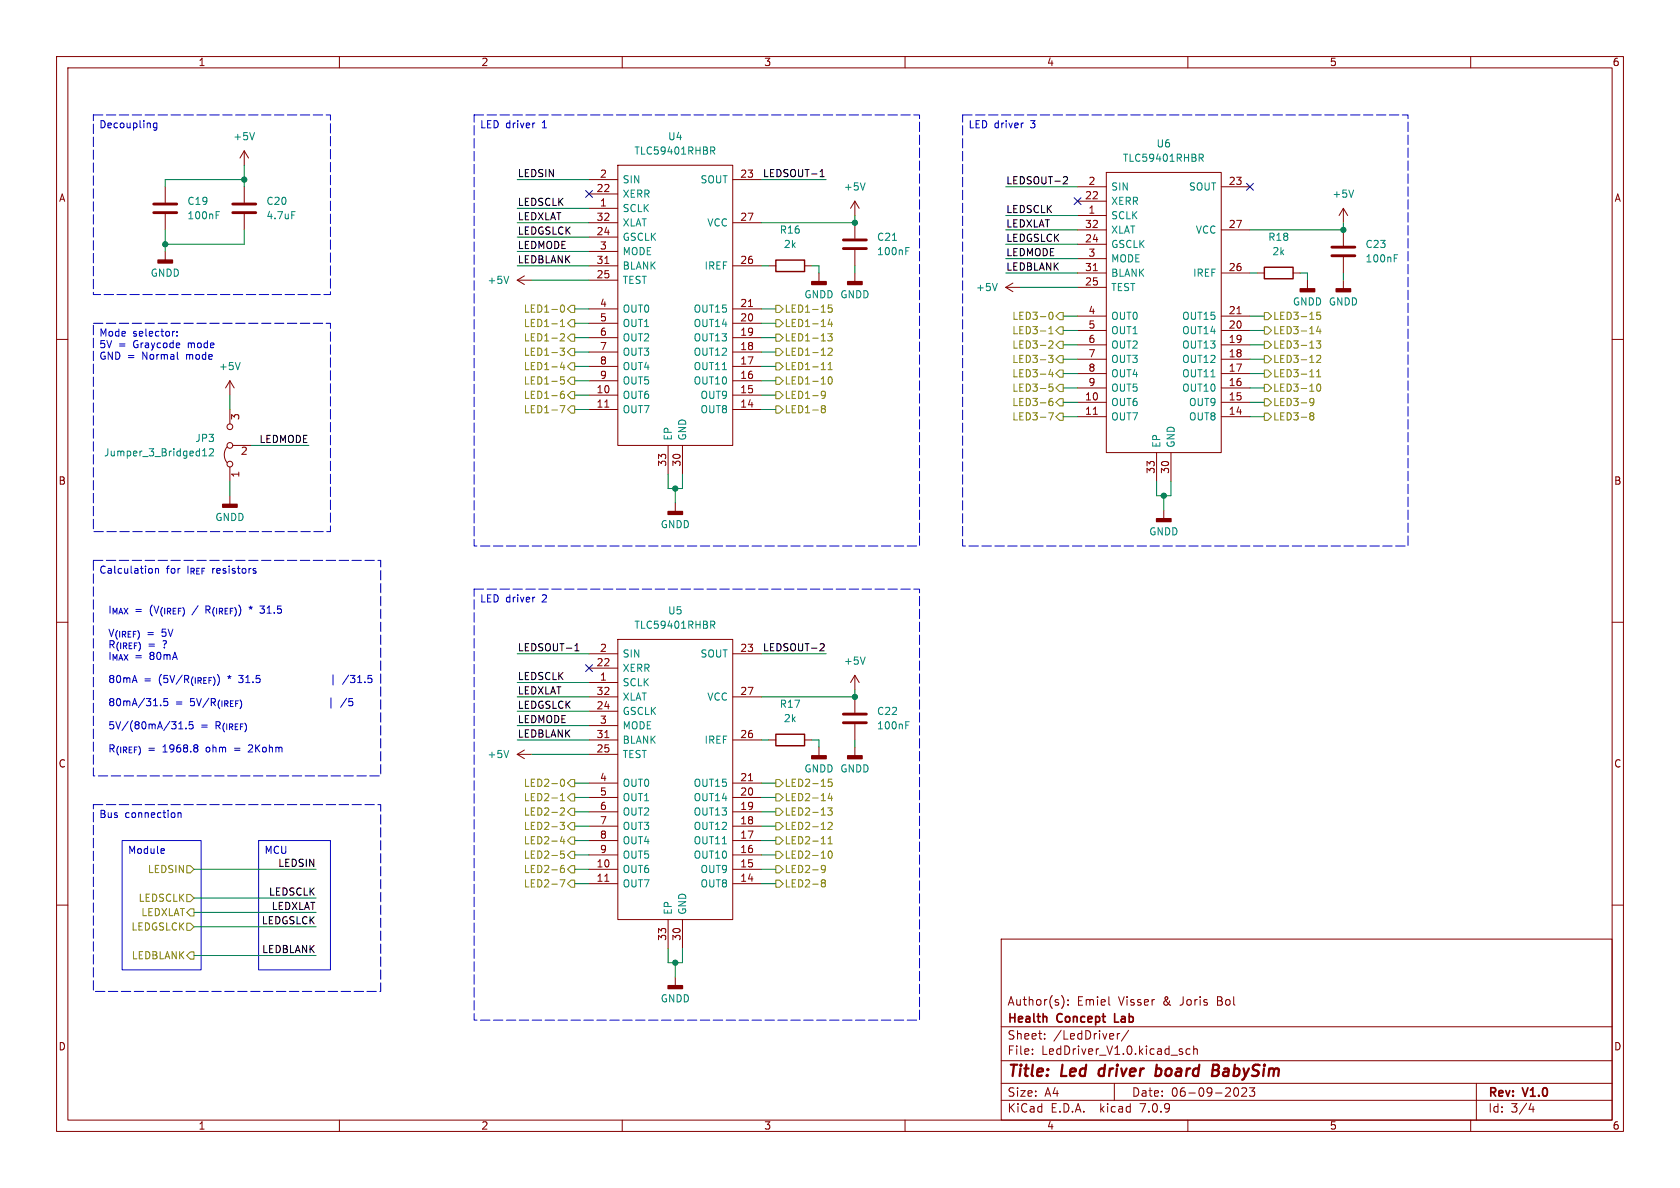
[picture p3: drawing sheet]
<svg xmlns="http://www.w3.org/2000/svg" width="297mm" height="210mm" viewBox="0 0 297 210" stroke-linecap="round" stroke-linejoin="round" font-family="sans-serif">
<g fill="none" stroke="#840000" stroke-width=".18">
<path d="M10 10h277v190h-277zM12 12h273v186h-273zM60 10v2M110 10v2M160 10v2M210 10v2M260 10v2M29.2 33v2.8M29.2 37.8v2.8M43.2 26.7v2.5M43.2 33v2.8M43.2 37.8v2.8"/>
<path d="M43.2 26.7l-.8 1.2M43.2 26.7l.7 1.2M104.1 36.8h5.1M104.1 31.8h5.1M104.1 34.3h5.1M104.1 39.4h5.1M109.2 29.2h20.3v49.5h-20.3zM129.5 31.8h5.1M129.5 39.4h5.1M151.1 35.6v2.5M151.1 39.4v2.8M151.1 35.6l-.7 1.2"/>
<path d="M151.1 35.6l.8 1.2M190.5 38.1h5.1M190.5 33h5.1M190.5 35.6h5.1M195.6 30.5h20.3v49.5h-20.3zM215.9 33h5.1M237.5 36.8l-.8 1.3M237.5 36.8v2.6M237.5 36.8l.8 1.3M10 60h2M29.2 44.5v1.5M91.4 49.5l1.3 .8"/>
<path d="M91.4 49.5h2.6M92.7 48.8l-1.3 .7M104.1 49.5h5.1M104.1 47h5.1M104.1 59.7h5.1M104.1 57.2h5.1M104.1 54.6h5.1M104.1 41.9h5.1M104.1 44.5h5.1M106.9 46.6h.7M129.5 47h5.1M129.5 59.7h5.1"/>
<path d="M129.5 57.2h5.1M129.5 54.6h5.1M132.3 54.2h.7M135.9 47h1.3M142.2 47h1.3M144.8 48.3v1.5M151.1 44.2v2.8M151.1 48.3v1.5M177.8 50.8h2.5M177.8 50.8l1.3 .8M179.1 50l-1.3 .8M190.5 58.4h5.1"/>
<path d="M190.5 55.9h5.1M190.5 43.2h5.1M190.5 50.8h5.1M190.5 48.3h5.1M190.5 40.6h5.1M190.5 45.7h5.1M193.3 47.8h.7M215.9 58.4h5.1M215.9 55.9h5.1M215.9 48.3h5.1M215.9 40.6h5.1M218.7 55.5h.7"/>
<path d="M222.2 48.3h1.3M228.6 48.3h1.3M231.1 49.5v1.6M237.5 40.6v2.8M237.5 45.5v2.8M237.5 49.5v1.6M285 60h2M40.1 79a2.26 2.26 0 0 0 0 2.8M40.6 67.3v2.6M40.6 72.4v2.5M40.6 67.3l-.7 1.3M40.6 67.3l.8 1.3"/>
<path d="M41.1 78.7h3.3M104.1 69.9h5.1M104.1 72.4h5.1M104.1 67.3h5.1M104.1 64.8h5.1M104.1 62.2h5.1M106.9 72h.7M118.1 78.7v5.1M120.6 78.7v5.1M129.5 69.9h5.1M129.5 72.4h5.1M129.5 67.3h5.1"/>
<path d="M129.5 64.8h5.1M129.5 62.2h5.1M190.5 71.1h5.1M190.5 73.7h5.1M190.5 68.6h5.1M190.5 66h5.1M190.5 63.5h5.1M190.5 61h5.1M193.3 73.2h.7M215.9 71.1h5.1M215.9 73.7h5.1M215.9 68.6h5.1"/>
<path d="M215.9 66h5.1M215.9 63.5h5.1M215.9 61h5.1M40.6 82.6v2.5M40.6 87.6v1.6M119.4 88.9v1.5M204.5 80v5.1M205.7 90.2v1.5M207 80v5.1M10 110h2M104.1 115.6h5.1M104.1 118.1h5.1"/>
<path d="M109.2 113h20.3v49.6h-20.3zM129.5 115.6h5.1M151.1 119.4v2.5M151.1 119.4l-.7 1.3M151.1 119.4l.8 1.3M285 110h2M91.4 133.4h2.6M91.4 133.4l1.3 .7M92.7 132.6l-1.3 .8M104.1 120.7h5.1M104.1 138.4h5.1M104.1 125.7h5.1"/>
<path d="M104.1 133.4h5.1M104.1 130.8h5.1M104.1 123.2h5.1M104.1 128.3h5.1M106.9 130.4h.7M129.5 138.4h5.1M129.5 130.8h5.1M129.5 123.2h5.1M132.3 138h.7M135.9 130.8h1.3M142.2 130.8h1.3M144.8 132.1v1.5"/>
<path d="M151.1 123.2v2.8M151.1 128v2.8M151.1 132.1v1.5M10 160h2M104.1 153.7h5.1M104.1 156.2h5.1M104.1 151.1h5.1M104.1 148.6h5.1M104.1 146.1h5.1M104.1 143.5h5.1M104.1 141h5.1M106.9 155.8h.7"/>
<path d="M129.5 153.7h5.1M129.5 156.2h5.1M129.5 151.1h5.1M129.5 148.6h5.1M129.5 146.1h5.1M129.5 143.5h5.1M129.5 141h5.1M285 160h2M118.1 162.6v5M119.4 172.7v1.5M120.6 162.6v5M177 166h108v32h-108z"/>
<path d="M187.7 176a1.72 1.72 0 0 1 0 2.3M188.8 177.6v.1M188.8 176.8v.1M196.1 177.6l.1 .1M60 198v2M110 198v2M160 198v2M177 194.5h108M177 191.5h108M177 187.5h108M177 181.5h108M182.5 186.3v.1"/>
<path d="M182.5 185.5v.1M184.7 183.6v.1M184.7 182.8v.1M197 191.5v3M197.5 182.7v1M198 182.7l-.3 .1-.2 .2M199.5 182.1l-1.3 2M209 186v.3M210 198v2M210.4 185.5l-.4-.1-.3 .3v.4l.1 .2h.6M211 185.5l.2-.1 .4 .1 .1 .9M211 184.9v1.5"/>
<path d="M218.8 192.4a.81 .81 0 0 1-.3 1.4l-.2-.1M220.3 192.4v.5l-.8 .9h.9M221.8 192.3l-.5 .6 .4 .1v.7l-.2 .1h-.4l-.2-.1M260 198v2M261 191.5v6.5M270.7 195l-.4 1.1h.9M271 195.6v1"/>
<circle cx="40.6" cy="78.7" r=".51"/>
<circle cx="40.6" cy="75.4" r=".51"/>
<circle cx="40.6" cy="82" r=".51"/>
</g>
<path d="M194.4 189.1l-.2 .7 .3 .4M204.4 189l.2-.1 .6 .1M204.5 188.2l-.2 2M205.1 190a.66 .66 0 0 1-.8 .1M214.4 189.2h.7M214.5 188.2h.7a.49 .49 0 0 1 .3 .5 .49 .49 0 0 1-.4 .5M215.1 189.2l.2 .1a.58 .58 0 0 1-.3 .9h-.7" fill="none" stroke="#840000" stroke-width=".4"/>
<path d="M184.8 179.7l.3 .2v.8M197.1 179.2v1.5h.7" fill="none" stroke="#840000" stroke-width=".3"/>
<g fill="none" stroke="#008484" stroke-width=".18">
<path d="M38.2 37.4h.6M38.2 38h.4M45 23.4l-.4 1.3M51.6 37.4h.6M125.6 26h.5l.3 .2-.2 .4h-.6M125.9 26.6l.5 .6M152.9 32.3l-.4 1.3M212 27.2h.5l.2 .3-.1 .4h-.6M212.3 27.9l.4 .6M239.3 33.6l-.4 1.3M89.9 48.8l-.4 1.3M157.8 42.5h.7"/>
<path d="M160.1 44.4h.5M160.1 43.8h.6M176.3 50.1l-.4 1.3M246.5 45.6h.4M246.5 45h.6M35.8 79.7l.4-.4v1.3M37 79.4l.5-.1 .2 .4-.7 .9h.7M42.5 64.1l-.5 1.2M35.8 80.6h.7M125.6 109.8h.5l.3 .2-.2 .4-.6 .1M125.9 110.5l.5 .6M152.9 116.1l-.4 1.3"/>
<path d="M89.9 132.7l-.4 1.2M160.1 128.2h.5M160.1 127.6h.6"/>
</g>
<g fill="#840000" stroke="#840000" stroke-width=".25">
<path d="M149.9 133.6h2.5v.5h-2.5z"/>
<path d="M204.5 91.7h2.5v.5h-2.5z"/>
<path d="M236.2 51.1h2.6v.5h-2.6z"/>
<path d="M27.9 46h2.6v.5h-2.6z"/>
<path d="M39.4 89.2h2.5v.5h-2.5z"/>
<path d="M143.5 49.8h2.5v.5h-2.5z"/>
<path d="M143.5 133.6h2.5v.5h-2.5z"/>
<path d="M118.1 174.2h2.5v.6h-2.5z"/>
<path d="M118.1 90.4h2.5v.5h-2.5z"/>
<path d="M149.9 49.8h2.5v.5h-2.5z"/>
<path d="M229.9 51.1h2.5v.5h-2.5z"/>
</g>
<path d="M27.2 37.6h4M27.2 36.1h4M41.1 37.6h4.1M41.1 36.1h4.1M149.1 43.9h4.1M149.1 42.4h4.1M235.5 45.2h4M235.5 43.7h4M149.1 127.8h4.1M149.1 126.2h4.1" fill="none" stroke="#840000" stroke-width=".51"/>
<path d="M137.2 46h5v2h-5zM223.5 47.2h5.1v2.1h-5.1zM137.2 129.8h5v2h-5z" fill="none" stroke="#840000" stroke-width=".25"/>
<g fill="none" stroke="#848400" stroke-width=".18">
<path d="M99.1 59.1l.5-.1 .2 .4-.8 .9h.8M99.1 57.7h.7M99.1 56.8l.3-.3v1.2M99.2 54l.2-.1a.68 .68 0 0 1 .4 .7 .68 .68 0 0 1-.4 .6l-.2-.1-.1-.4zM100.3 59.7l.7-.6h.6v1.2h-.6zM101 54h.6v1.2h-.6l-.7-.6zM101 56.5h.6v1.3h-.6l-.7-.6zM137.2 59.1h.6l.6 .6-.6 .6h-.6zM137.2 54h.6l.6 .6-.6 .6h-.6zM137.2 56.5h.6l.6 .7-.6 .6h-.6zM146.3 59h.8l-.4 .5 .4 .1v.5l-.2 .2-.6-.2M146.7 56.4l-.3 .9h.8"/>
<path d="M147 56.9v.8M147.1 53.9h-.6l-.1 .6 .2-.1 .4 .1 .1 .1v.5l-.2 .1-.5-.1M185.4 59h.8M185.4 58.1l.4-.4v1.3M185.6 55.3l.1-.1a.68 .68 0 0 1 .5 .6 .68 .68 0 0 1-.5 .7 .84 .84 0 0 1-.1-1.2zM186.7 58.4l.6-.6h.7v1.3h-.7zM186.7 55.9l.6-.7h.7v1.3h-.7zM223.5 55.2h.7l.6 .7-.6 .6h-.7zM223.5 57.8h.7l.6 .6-.6 .7h-.7zM233.1 57.7l-.3 .9h.7M233.4 58.2v.8M233.4 55.2h-.6v.6l.1-.1h.5l.1 .2-.1 .4-.2 .2-.4-.2"/>
<path d="M99 61.5h.8l-.4 .5 .3 .1v.6l-.1 .1-.6-.1M99 71.7h.9l-.6 1.3M99.4 64l-.3 .9h.8M99.7 69.2h-.4a.86 .86 0 0 0 0 1.2l.4-.1 .1-.4-.2-.3-.4 .1-.1 .2M99.7 64.5v.8M99.7 66.6h-.6v.6l.2-.1 .4 .1 .1 .1-.1 .5-.1 .1-.5-.1M100.3 64.8l.7-.7h.6v1.3h-.6zM100.3 69.9l.7-.7h.6v1.3h-.6zM101 71.8h.6v1.2h-.6l-.7-.6zM101 66.7h.6v1.2h-.6l-.7-.6zM101 61.6h.6v1.3h-.6l-.7-.7zM137.2 71.8h.6l.6 .6-.6 .6h-.6z"/>
<path d="M137.2 66.7h.6l.6 .6-.6 .6h-.6zM137.2 69.2h.6l.6 .7-.6 .6h-.6zM137.2 61.6h.6l.6 .6-.6 .7h-.6zM137.2 64.1h.6l.6 .7-.6 .6h-.6zM145.2 65.3h.7M145.4 72.2l-.2 .3 .1 .3 .1 .2 .4-.1 .1-.2v-.2l-.2-.3M145.4 72.2l-.2-.2 .2-.3h.3l.2 .2-.2 .3M145.4 72.2h.3M145.9 69.7l-.2 .2h-.4l-.1-.2 .1-.5h.4l.2 .1a.84 .84 0 0 1-.3 1.1h-.3M146.4 61.7l.5-.2 .2 .4-.8 .9h.8M146.4 65.3h.7M146.4 64.4l.4-.3v1.2"/>
<path d="M146.5 66.7l.2-.1a.68 .68 0 0 1 .4 .7 .68 .68 0 0 1-.4 .6l-.2-.1-.1-.4zM185.4 73h.8l-.5 1.2M185.4 62.8h.8l-.5 .5 .4 .1v.6l-.2 .1-.5-.1M185.4 60.4l.5-.1 .3 .3-.8 .9h.8M185.7 65.3l-.3 .9h.8M186 70.4l-.3 .1a.86 .86 0 0 0 0 1.2l.4-.1 .1-.4-.3-.3-.3 .1-.2 .2M186 65.8v.8M186.1 67.9h-.6l-.1 .6 .2-.1h.4l.2 .2-.1 .4-.2 .2-.5-.2M186.7 68.6l.6-.7h.7v1.3h-.7zM186.7 71.1l.6-.6h.7v1.3h-.7zM186.7 61l.6-.7h.7v1.3h-.7zM186.7 66l.6-.6h.7v1.3h-.7z"/>
<path d="M187.3 73h.7v1.3h-.7l-.6-.6zM187.3 62.9h.7v1.2h-.7l-.6-.6zM223.5 60.3h.7l.6 .7-.6 .6h-.7zM223.5 73h.7l.6 .7-.6 .6h-.7zM223.5 67.9h.7l.6 .7-.6 .6h-.7zM223.5 65.4h.7l.6 .6-.6 .7h-.7zM223.5 62.9h.7l.6 .6-.6 .6h-.7zM223.5 70.5h.7l.6 .6-.6 .7h-.7zM231.6 66.6h.7M231.8 73.5l-.2-.2 .2-.3h.2l.3 .2-.3 .3M231.8 73.5l-.2 .3v.3l.2 .1h.4l.1-.2v-.2l-.3-.3M231.8 73.5h.2"/>
<path d="M232.3 71l-.3 .2h-.3l-.1-.2 .1-.5 .3-.1 .2 .2a.84 .84 0 0 1-.3 1.1h-.2M232.7 60.3h.8l-.4 .5 .3 .1v.5l-.2 .1-.5-.1M232.8 62.9l.4-.1 .3 .4-.8 .9h.8M232.8 66.6h.7M232.8 65.7l.3-.4v1.3M232.9 68l.2-.1a.68 .68 0 0 1 .4 .6 .68 .68 0 0 1-.4 .7l-.2-.2-.1-.3zM99.2 137.9l.2-.2a.68 .68 0 0 1 .4 .7 .68 .68 0 0 1-.4 .6l-.2-.1-.1-.4zM101 137.8h.6v1.3h-.6l-.7-.7zM137.2 137.8h.6l.6 .6-.6 .7h-.6zM147.1 137.7h-.6l-.1 .6 .2-.1 .4 .1 .1 .2v.4l-.2 .1-.5-.1M33 153h.7l.6 .7-.6 .6h-.7zM33 158.1h.7l.6 .7-.6 .6h-.7z"/>
<path d="M99 145.4h.8l-.4 .4 .3 .2v.5l-.1 .1-.6-.1M99 155.5h.9l-.6 1.3M99.1 142.9l.5-.1 .2 .4-.8 .9h.8M99.1 140.6l.3-.3v1.2M99.1 141.5h.7M99.4 147.8l-.3 .9h.8M99.7 153h-.4a.86 .86 0 0 0 0 1.2l.4-.1 .1-.4-.2-.2h-.4l-.1 .2M99.7 148.3v.9M99.7 150.4h-.6v.6l.2-.1 .4 .1 .1 .2-.1 .4-.1 .1-.5-.1M100.3 151.1l.7-.6h.6v1.3h-.6zM100.3 141l.7-.7h.6v1.3h-.6zM100.3 146.1l.7-.7h.6v1.3h-.6z"/>
<path d="M100.3 156.2l.7-.6h.6v1.2h-.6zM101 153h.6v1.3h-.6l-.7-.6zM101 142.9h.6v1.2h-.6l-.7-.6zM101 148h.6v1.2h-.6l-.7-.6zM137.2 155.6h.6l.6 .6-.6 .6h-.6zM137.2 153h.6l.6 .7-.6 .6h-.6zM137.2 145.4h.6l.6 .7-.6 .6h-.6zM137.2 142.9h.6l.6 .6-.6 .6h-.6zM137.2 140.3h.6l.6 .7-.6 .6h-.6zM137.2 150.5h.6l.6 .6-.6 .7h-.6zM137.2 148h.6l.6 .6-.6 .6h-.6zM145.2 149.2h.7"/>
<path d="M145.4 156.1l-.2-.3 .2-.3h.3l.2 .3-.2 .3M145.4 156.1l-.2 .2 .1 .4 .1 .1 .4-.1 .1-.2v-.2l-.2-.2M145.4 156.1h.3M145.9 153.5l-.2 .3-.4-.1-.1-.2 .1-.5h.4l.2 .1a.84 .84 0 0 1-.3 1.1h-.3M146.3 142.8h.8l-.4 .5 .4 .1v.6l-.2 .1-.6-.1M146.4 145.5l.5-.1 .2 .3-.8 .9h.8M146.4 148.3l.4-.4v1.3M146.4 149.2h.7M146.6 150.5l.1-.1a.68 .68 0 0 1 .4 .7 .68 .68 0 0 1-.4 .6 .84 .84 0 0 1-.1-1.2zM146.7 140.2l-.3 .9h.8M147 140.7v.8M33 163.2h.7l.6 .6-.6 .7h-.7z"/>
<path d="M33.7 160.7h.6v1.2h-.6l-.7-.6zM33.7 168.3h.6v1.2h-.6l-.7-.6z"/>
</g>
<path d="M145 31.2h.7M145 30.3l.3-.3v1.2M188.2 31.2l.4 .1 .1 .3-.8 .9h.8M101.6 115.1h.8M101.6 114.2l.4-.4v1.3M145.2 113.8h.4l.1 .4-.8 .9h.8" fill="none" stroke="#000" stroke-width=".18"/>
<g fill="none" stroke="#0000c2" stroke-width=".18">
<path d="M27.7 21.7v1.1l-.2 .2h-.3M27.7 21.8l-.3-.1-.3 .3 .1 .5h.5M94.4 21.7h.1M180.8 21.7h.1M30.9 58.6l-.3 .1M31.3 59.3v.1M31.3 58.6v.2M31.4 63.5h.1M26.7 100.5l.2 .2v.4l-.2 .2M27.5 100.6l.2-.1h.3v.8M27.5 100.5v.8M44.9 100.5h.3"/>
<path d="M44.9 100.9l.3 .1 .1 .2-.2 .1h-.2M58.9 119.3v1.8M65.1 119.4h.6M65.2 119.9h.3l.3 .2-.1 .4-.5 .2M94.4 105.6h.1M28.4 124.6v.2M29.6 123.5h-.6l-.1 .6 .2-.1h.5l.1 .2-.1 .4-.2 .2-.5-.2M31.6 128.8h.7M31.6 127.9l.4-.3v1.2M32.9 128.7v.1M34.1 127.6h-.6l-.1 .6 .2-.1h.4l.1 .2v.4l-.2 .1-.5-.1M34.7 131.7l.3 .2-.3 .3 .3 .3v.2l-.3 .2"/>
<path d="M44.1 131.7l-.2 .1M44.6 132.2l-.7 .7h.8M58.5 123.4v1.8M61.3 123.4l-1.1 1.7M61.7 124.6l.4 .2M62.3 123.5h-.6v.6l.4-.1M21.6 148.6h14v22.9h-14zM28.9 150l.2 .3-.7 .1M29 150.8l-.1 .1M31.5 143.7v.8M31.5 143.8l.2-.1h.3v.8M45.7 148.6h12.7v22.9h-12.7z"/>
</g>
<path d="M16.5 20.3h41.9v31.8h-41.9zM83.8 20.3h78.8v76.2h-78.8zM170.2 20.3h78.7v76.2h-78.7zM16.5 57.2h41.9v36.8h-41.9zM16.5 99.1h50.8v38.1h-50.8zM83.8 104.1h78.8v76.2h-78.8zM16.5 142.2h50.8v33.1h-50.8z" fill="none" stroke="#0000c2" stroke-width=".18" stroke-dasharray="1.7 .6"/>
<g fill="none" stroke="#008400" stroke-width=".18">
<path d="M43.2 31.8h-14v1.2M43.2 29.2v3.8M91.4 39.4h12.7M91.4 31.8h12.7M91.4 36.8h12.7M134.6 31.8h11.4M151.1 38.1v1.3h-16.5M177.8 38.1h12.7M177.8 33h12.7M237.5 39.4v1.2h-16.5M29.2 40.6v3.9M43.2 40.6v2.6h-14"/>
<path d="M91.4 47h12.7M91.4 44.5h12.7M91.4 41.9h12.7M94 49.5h10.1M101.6 59.7h2.5M101.6 57.2h2.5M101.6 54.6h2.5M134.6 59.7h2.6M134.6 57.2h2.6M134.6 54.6h2.6M134.6 47h1.3M143.5 47h1.3v1.3"/>
<path d="M151.1 47v1.3M177.8 40.6h12.7M177.8 43.2h12.7M177.8 48.3h12.7M177.8 45.7h12.7M180.3 50.8h10.2M188 55.9h2.5M188 58.4h2.5M221 55.9h2.5M221 58.4h2.5M221 48.3h1.2M229.9 48.3h1.2v1.2"/>
<path d="M237.5 48.3v1.2M40.6 69.9v2.5M44.4 78.7h10.2M101.6 64.8h2.5M101.6 62.2h2.5M101.6 72.4h2.5M101.6 67.3h2.5M101.6 69.9h2.5M134.6 64.8h2.6M134.6 62.2h2.6M134.6 72.4h2.6M134.6 67.3h2.6"/>
<path d="M134.6 69.9h2.6M188 61h2.5M188 63.5h2.5M188 73.7h2.5M188 68.6h2.5M188 71.1h2.5M188 66h2.5M221 61h2.5M221 63.5h2.5M221 73.7h2.5M221 68.6h2.5M221 71.1h2.5"/>
<path d="M221 66h2.5M40.6 85.1v2.5M118.1 83.8v2.6h2.5v-2.6M119.4 86.4v2.5M204.5 85.1v2.5h2.5v-2.5M205.7 87.6v2.6M91.4 115.6h12.7M134.6 115.6h11.4M91.4 123.2h12.7M91.4 130.8h12.7M91.4 125.7h12.7M91.4 120.7h12.7"/>
<path d="M91.4 128.3h12.7M94 133.4h10.1M101.6 138.4h2.5M134.6 130.8h1.3M134.6 138.4h2.6M143.5 130.8h1.3v1.3M151.1 121.9v1.3h-16.5M151.1 130.8v1.3M34.3 153.7h21.6M34.3 158.8h21.6M101.6 153.7h2.5M101.6 151.1h2.5"/>
<path d="M101.6 156.2h2.5M101.6 148.6h2.5M101.6 141h2.5M101.6 146.1h2.5M101.6 143.5h2.5M134.6 153.7h2.6M134.6 151.1h2.6M134.6 156.2h2.6M134.6 148.6h2.6M134.6 141h2.6M134.6 146.1h2.6M134.6 143.5h2.6"/>
<path d="M34.3 161.3h21.6M34.3 168.9h21.6M34.3 163.8h21.6M118.1 167.6v2.6h2.5v-2.6M119.4 170.2v2.5"/>
</g>
<path d="M103.5 33.7l1.2 1.2M104.7 33.7l-1.2 1.2M189.9 35l1.2 1.2M191.1 35l-1.2 1.2M220.4 32.4l1.2 1.2M221.6 32.4l-1.2 1.2M103.5 117.5l1.2 1.2M104.7 117.5l-1.2 1.2" fill="none" stroke="#000084" stroke-width=".18"/>
<g fill="#008400" stroke="#008400" stroke-width=".18">
<circle cx="205.7" cy="87.6" r=".46"/>
<circle cx="237.5" cy="40.6" r=".46"/>
<circle cx="43.2" cy="31.8" r=".46"/>
<circle cx="29.2" cy="43.2" r=".46"/>
<circle cx="119.4" cy="86.4" r=".46"/>
<circle cx="151.1" cy="123.2" r=".46"/>
<circle cx="151.1" cy="39.4" r=".46"/>
<circle cx="119.4" cy="170.2" r=".46"/>
</g>
<g font-size="2.8" fill="#840000">
<text x="178" y="190.9">Title:</text>
<text x="187.7" y="190.9">Led</text>
<text x="195.1" y="190.9">driver</text>
<text x="205.9" y="190.9">board</text>
<text x="216.7" y="190.9">BabySim</text>
</g>
<g font-size="2.1" fill="#840000">
<text x="178" y="178">Author(s):</text>
<text x="190.4" y="178">Emiel</text>
<text x="197.8" y="178">Visser</text>
<text x="205.8" y="178">&amp;</text>
<text x="208.9" y="178">Joris</text>
<text x="215.6" y="178">Bol</text>
<text x="178" y="184">Sheet:</text>
<text x="178" y="181.2">Health</text>
<text x="186.2" y="184">/LedDriver/</text>
<text x="187" y="181.2">Concept</text>
<text x="197.7" y="181.2">Lab</text>
<text x="178" y="186.7">File:</text>
<text x="184.1" y="186.7">LedDriver_V1.0.kicad_sch</text>
<text x="178" y="196.9">KiCad</text>
<text x="178" y="194.1">Size:</text>
<text x="184.7" y="194.1">A4</text>
<text x="185.7" y="196.9">E.D.A.</text>
<text x="194.6" y="196.9">kicad</text>
<text x="200" y="194.1">Date:</text>
<text x="201.8" y="196.9">7.0.9</text>
<text x="207" y="194.1">06-09-2023</text>
<text x="263" y="194.3">Rev:</text>
<text x="263" y="196.9">Id:</text>
<text x="267.1" y="196.9">3/4</text>
<text x="269.4" y="194.3">V1.0</text>
</g>
<g font-size="1.8" fill="#840000">
<text x="35" y="11.9">1</text>
<text x="85" y="11.9">2</text>
<text x="135" y="11.9">3</text>
<text x="185" y="11.9">4</text>
<text x="235" y="11.9">5</text>
<text x="285" y="11.9">6</text>
<text x="10.3" y="35.9">A</text>
<text x="105.4" y="34">22</text>
<text x="106" y="31.5">2</text>
<text x="130.8" y="31.5">23</text>
<text x="191.7" y="35.3">22</text>
<text x="192.3" y="32.8">2</text>
<text x="217.1" y="32.8">23</text>
<text x="285.3" y="35.9">A</text>
<text x="105.4" y="41.7">24</text>
<text x="105.4" y="39.1">32</text>
<text x="106" y="36.6">1</text>
<text x="130.8" y="39.1">27</text>
<text x="191.7" y="40.4">32</text>
<text x="192.3" y="37.8">1</text>
<text x="217.1" y="40.4">27</text>
<text x="105.4" y="46.7">31</text>
<text x="106" y="44.2">3</text>
<text x="130.8" y="46.7">26</text>
<text x="191.7" y="42.9">24</text>
<text x="192.3" y="45.5">3</text>
<text x="105.4" y="49.3">25</text>
<text x="191.7" y="50.5">25</text>
<text x="191.7" y="48">31</text>
<text x="217.1" y="48">26</text>
<text x="106" y="54.4">4</text>
<text x="106" y="56.9">5</text>
<text x="106" y="59.4">6</text>
<text x="130.8" y="59.4">19</text>
<text x="130.8" y="56.9">20</text>
<text x="130.8" y="54.4">21</text>
<text x="192.3" y="55.6">4</text>
<text x="192.3" y="58.2">5</text>
<text x="217.1" y="58.2">20</text>
<text x="217.1" y="55.6">21</text>
<text x="106" y="62">7</text>
<text x="106" y="64.5">8</text>
<text x="130.8" y="64.5">17</text>
<text x="130.8" y="62">18</text>
<text x="192.3" y="60.7">6</text>
<text x="192.3" y="63.2">7</text>
<text x="192.3" y="65.8">8</text>
<text x="217.1" y="65.8">17</text>
<text x="217.1" y="63.2">18</text>
<text x="217.1" y="60.7">19</text>
<text x="105.4" y="69.6">10</text>
<text x="106" y="67.1">9</text>
<text x="130.8" y="69.6">15</text>
<text x="130.8" y="67.1">16</text>
<text x="191.7" y="70.9">10</text>
<text x="192.3" y="68.3">9</text>
<text x="217.1" y="70.9">15</text>
<text x="217.1" y="68.3">16</text>
<text x="42.6" y="74.4" transform="rotate(-90 42.6 74.4)">3</text>
<text x="105.4" y="72.1">11</text>
<text x="130.8" y="72.1">14</text>
<text x="191.7" y="73.4">11</text>
<text x="217.1" y="73.4">14</text>
<text x="42.5" y="80.7">2</text>
<text x="117.9" y="82.6" transform="rotate(-90 117.9 82.6)">33</text>
<text x="120.4" y="82.6" transform="rotate(-90 120.4 82.6)">30</text>
<text x="204.2" y="83.9" transform="rotate(-90 204.2 83.9)">33</text>
<text x="206.8" y="83.9" transform="rotate(-90 206.8 83.9)">30</text>
<text x="10.3" y="85.9">B</text>
<text x="42.6" y="84.5" transform="rotate(-90 42.6 84.5)">1</text>
<text x="285.3" y="85.9">B</text>
<text x="105.4" y="117.9">22</text>
<text x="106" y="115.3">2</text>
<text x="130.8" y="115.3">23</text>
<text x="105.4" y="125.5">24</text>
<text x="105.4" y="122.9">32</text>
<text x="106" y="120.4">1</text>
<text x="130.8" y="122.9">27</text>
<text x="105.4" y="130.6">31</text>
<text x="106" y="128">3</text>
<text x="130.8" y="130.6">26</text>
<text x="10.3" y="135.9">C</text>
<text x="105.4" y="133.1">25</text>
<text x="285.3" y="135.9">C</text>
<text x="106" y="138.2">4</text>
<text x="106" y="140.7">5</text>
<text x="106" y="143.3">6</text>
<text x="130.8" y="143.3">19</text>
<text x="130.8" y="140.7">20</text>
<text x="130.8" y="138.2">21</text>
<text x="106" y="145.8">7</text>
<text x="106" y="148.3">8</text>
<text x="130.8" y="148.3">17</text>
<text x="130.8" y="145.8">18</text>
<text x="105.4" y="153.4">10</text>
<text x="105.4" y="156">11</text>
<text x="106" y="150.9">9</text>
<text x="130.8" y="156">14</text>
<text x="130.8" y="153.4">15</text>
<text x="130.8" y="150.9">16</text>
<text x="117.9" y="166.4" transform="rotate(-90 117.9 166.4)">33</text>
<text x="120.4" y="166.4" transform="rotate(-90 120.4 166.4)">30</text>
<text x="10.3" y="185.9">D</text>
<text x="285.3" y="185.9">D</text>
<text x="35" y="199.9">1</text>
<text x="85" y="199.9">2</text>
<text x="135" y="199.9">3</text>
<text x="185" y="199.9">4</text>
<text x="235" y="199.9">5</text>
<text x="285" y="199.9">6</text>
</g>
<g font-size="1.8" fill="#0000c2">
<text x="17.5" y="23">Decoupling</text>
<text x="84.8" y="23">LED driver</text>
<text x="95.9" y="23">1</text>
<text x="171.1" y="23">LED driver</text>
<text x="182.3" y="23">3</text>
<text x="17.5" y="59.8">Mode</text>
<text x="23.5" y="59.8">selector:</text>
<text x="17.5" y="61.9">5V</text>
<text x="17.5" y="63.9">GND =</text>
<text x="20.9" y="61.9">=</text>
<text x="23.7" y="61.9">Graycode</text>
<text x="25.2" y="63.9">Normal</text>
<text x="33.2" y="63.9">mode</text>
<text x="33.5" y="61.9">mode</text>
<text x="17.5" y="101.7">Calculation</text>
<text x="29.4" y="101.7">for</text>
<text x="33.2" y="101.7">I_{REF}</text>
<text x="37.8" y="101.7">resistors</text>
<text x="84.8" y="106.8">LED driver</text>
<text x="95.9" y="106.8">2</text>
<text x="19" y="108.6">I_{MAX} (V_{(IREF)} R_{(IREF)}) 31.5</text>
<text x="19" y="112.7">V_{(IREF)} 5V</text>
<text x="23.8" y="108.6">=</text>
<text x="26" y="112.7">=</text>
<text x="34.3" y="108.6">/</text>
<text x="44.8" y="108.6">*</text>
<text x="19" y="114.7">R_{(IREF)} ?</text>
<text x="19" y="116.7">I_{MAX} 80mA</text>
<text x="23.8" y="116.7">=</text>
<text x="26.1" y="114.7">=</text>
<text x="19" y="120.8">80mA</text>
<text x="19" y="124.9">80mA/31.5</text>
<text x="25.4" y="120.8">=</text>
<text x="28.2" y="120.8">(5V/R_{(IREF)})*</text>
<text x="31" y="124.9">=</text>
<text x="33.7" y="124.9">5V/R_{(IREF)}</text>
<text x="42.7" y="120.8">31.5</text>
<text x="60.9" y="120.8">/31.5</text>
<text x="62.6" y="124.9">/5</text>
<text x="19" y="129">5V/(80mA/31.5</text>
<text x="35.5" y="129">=</text>
<text x="38.2" y="129">R_{(IREF)}</text>
<text x="19" y="133.1">R_{(IREF)} 1968.8</text>
<text x="26.1" y="133.1">=</text>
<text x="36.7" y="133.1">ohm</text>
<text x="41.9" y="133.1">=</text>
<text x="44.6" y="133.1">2Kohm</text>
<text x="17.5" y="144.9">Bus</text>
<text x="22.1" y="144.9">connection</text>
<text x="22.5" y="151.3">Module</text>
<text x="46.7" y="151.3">MCU</text>
</g>
<g font-size="1.8" fill="#008484">
<text x="41.1" y="25">+5V</text>
<text x="112.1" y="27.5">TLC59401RHBR</text>
<text x="118" y="25">U4</text>
<text x="198.4" y="28.8">TLC59401RHBR</text>
<text x="204.4" y="26.3">U6</text>
<text x="110" y="32.6">SIN</text>
<text x="110" y="35.2">XERR</text>
<text x="123.7" y="32.6">SOUT</text>
<text x="149.1" y="33.9">+5V</text>
<text x="196.3" y="33.9">SIN</text>
<text x="210.1" y="33.9">SOUT</text>
<text x="235.5" y="35.2">+5V</text>
<text x="33" y="39">100nF</text>
<text x="33" y="36.4">C19</text>
<text x="47" y="36.4">C20</text>
<text x="47" y="39">4.7uF</text>
<text x="110" y="37.7">SCLK</text>
<text x="110" y="40.2">XLAT</text>
<text x="124.9" y="40.2">VCC</text>
<text x="137.8" y="41.5">R16</text>
<text x="196.3" y="39">SCLK</text>
<text x="196.3" y="36.4">XERR</text>
<text x="196.3" y="41.5">XLAT</text>
<text x="211.3" y="41.5">VCC</text>
<text x="110" y="42.8">GSCLK</text>
<text x="110" y="45.3">MODE</text>
<text x="110" y="47.9">BLANK</text>
<text x="124.5" y="47.9">IREF</text>
<text x="138.5" y="44">2k</text>
<text x="154.9" y="45.3">100nF</text>
<text x="154.9" y="42.8">C21</text>
<text x="196.3" y="44">GSCLK</text>
<text x="196.3" y="46.6">MODE</text>
<text x="224.1" y="42.8">R18</text>
<text x="224.8" y="45.3">2k</text>
<text x="241.3" y="46.6">100nF</text>
<text x="241.3" y="44">C23</text>
<text x="26.5" y="49.1">GNDD</text>
<text x="86.1" y="50.4">+5V</text>
<text x="110" y="50.4">TEST</text>
<text x="142.1" y="52.9">GNDD GNDD</text>
<text x="172.4" y="51.7">+5V</text>
<text x="196.3" y="51.7">TEST</text>
<text x="196.3" y="49.1">BLANK</text>
<text x="210.8" y="49.1">IREF</text>
<text x="110" y="55.5">OUT0</text>
<text x="110" y="58">OUT1</text>
<text x="122.5" y="58">OUT14</text>
<text x="122.5" y="55.5">OUT15</text>
<text x="196.3" y="56.7">OUT0</text>
<text x="196.3" y="59.3">OUT1</text>
<text x="208.9" y="59.3">OUT14</text>
<text x="208.9" y="56.7">OUT15</text>
<text x="228.5" y="54.2">GNDD GNDD</text>
<text x="38.6" y="65.6">+5V</text>
<text x="110" y="60.6">OUT2</text>
<text x="110" y="63.1">OUT3</text>
<text x="110" y="65.6">OUT4</text>
<text x="122.5" y="65.6">OUT11</text>
<text x="122.5" y="63.1">OUT12</text>
<text x="122.5" y="60.6">OUT13</text>
<text x="196.3" y="61.8">OUT2</text>
<text x="196.3" y="64.4">OUT3</text>
<text x="208.9" y="64.4">OUT12</text>
<text x="208.9" y="61.8">OUT13</text>
<text x="110" y="70.7">OUT6</text>
<text x="110" y="68.2">OUT5</text>
<text x="122.5" y="68.2">OUT10</text>
<text x="123.7" y="70.7">OUT9</text>
<text x="196.3" y="72">OUT6</text>
<text x="196.3" y="66.9">OUT4</text>
<text x="196.3" y="69.4">OUT5</text>
<text x="208.9" y="69.4">OUT10</text>
<text x="208.9" y="66.9">OUT11</text>
<text x="210.1" y="72">OUT9</text>
<text x="110" y="73.3">OUT7</text>
<text x="119" y="78" transform="rotate(-90 119 78)">EP</text>
<text x="121.5" y="78" transform="rotate(-90 121.5 78)">GND</text>
<text x="123.7" y="73.3">OUT8</text>
<text x="196.3" y="74.5">OUT7</text>
<text x="210.1" y="74.5">OUT8</text>
<text x="18.3" y="80.9">Jumper_3_Bridged12</text>
<text x="34.4" y="78.3">JP3</text>
<text x="205.3" y="79.2" transform="rotate(-90 205.3 79.2)">EP</text>
<text x="207.9" y="79.2" transform="rotate(-90 207.9 79.2)">GND</text>
<text x="38" y="92.3">GNDD</text>
<text x="116.7" y="93.6">GNDD</text>
<text x="203.1" y="94.8">GNDD</text>
<text x="112.1" y="111.4">TLC59401RHBR</text>
<text x="118" y="108.8">U5</text>
<text x="110" y="116.4">SIN</text>
<text x="110" y="119">XERR</text>
<text x="123.7" y="116.4">SOUT</text>
<text x="149.1" y="117.7">+5V</text>
<text x="110" y="121.5">SCLK</text>
<text x="110" y="124.1">XLAT</text>
<text x="124.9" y="124.1">VCC</text>
<text x="137.8" y="125.3">R17</text>
<text x="110" y="126.6">GSCLK</text>
<text x="110" y="129.1">MODE</text>
<text x="110" y="131.7">BLANK</text>
<text x="124.5" y="131.7">IREF</text>
<text x="138.5" y="127.9">2k</text>
<text x="154.9" y="129.1">100nF</text>
<text x="154.9" y="126.6">C22</text>
<text x="86.1" y="134.2">+5V</text>
<text x="110" y="134.2">TEST</text>
<text x="142.1" y="136.8">GNDD GNDD</text>
<text x="110" y="139.3">OUT0</text>
<text x="110" y="141.8">OUT1</text>
<text x="122.5" y="141.8">OUT14</text>
<text x="122.5" y="139.3">OUT15</text>
<text x="110" y="144.4">OUT2</text>
<text x="110" y="146.9">OUT3</text>
<text x="110" y="149.5">OUT4</text>
<text x="122.5" y="149.5">OUT11</text>
<text x="122.5" y="146.9">OUT12</text>
<text x="122.5" y="144.4">OUT13</text>
<text x="110" y="154.5">OUT6</text>
<text x="110" y="152">OUT5</text>
<text x="122.5" y="152">OUT10</text>
<text x="123.7" y="154.5">OUT9</text>
<text x="110" y="157.1">OUT7</text>
<text x="119" y="161.8" transform="rotate(-90 119 161.8)">EP</text>
<text x="121.5" y="161.8" transform="rotate(-90 121.5 161.8)">GND</text>
<text x="123.7" y="157.1">OUT8</text>
<text x="116.7" y="177.4">GNDD</text>
</g>
<g font-size="1.8">
<text x="91.4" y="31.4">LEDSIN</text>
<text x="134.8" y="31.4">LEDSOUT-1</text>
<text x="177.8" y="32.7">LEDSOUT-2</text>
<text x="91.4" y="39">LEDXLAT</text>
<text x="91.4" y="41.6">LEDGSLCK</text>
<text x="91.4" y="36.5">LEDSCLK</text>
<text x="177.8" y="37.8">LEDSCLK</text>
<text x="177.8" y="40.3">LEDXLAT</text>
<text x="91.4" y="44.1">LEDMODE</text>
<text x="91.4" y="46.6">LEDBLANK</text>
<text x="177.8" y="42.8">LEDGSLCK</text>
<text x="177.8" y="47.9">LEDBLANK</text>
<text x="177.8" y="45.4">LEDMODE</text>
<text x="45.8" y="78.4">LEDMODE</text>
<text x="91.4" y="115.2">LEDSOUT-1</text>
<text x="134.8" y="115.2">LEDSOUT-2</text>
<text x="91.4" y="122.8">LEDXLAT</text>
<text x="91.4" y="120.3">LEDSCLK</text>
<text x="91.4" y="125.4">LEDGSLCK</text>
<text x="91.4" y="130.5">LEDBLANK</text>
<text x="91.4" y="127.9">LEDMODE</text>
<text x="49.1" y="153.3">LEDSIN</text>
<text x="47.5" y="158.4">LEDSCLK</text>
<text x="47.9" y="160.9">LEDXLAT</text>
<text x="46.2" y="163.5">LEDGSLCK</text>
<text x="46.2" y="168.6">LEDBLANK</text>
</g>
<g font-size="1.8" fill="#848400">
<text x="92.5" y="55.5">LED1-0</text>
<text x="92.5" y="58">LED1-1</text>
<text x="138.6" y="55.5">LED1-15</text>
<text x="138.6" y="58">LED1-14</text>
<text x="178.9" y="59.3">LED3-1</text>
<text x="178.9" y="56.7">LED3-0</text>
<text x="225" y="56.7">LED3-15</text>
<text x="225" y="59.3">LED3-14</text>
<text x="92.5" y="60.6">LED1-2</text>
<text x="92.5" y="65.6">LED1-4</text>
<text x="92.5" y="63.1">LED1-3</text>
<text x="138.6" y="60.6">LED1-13</text>
<text x="138.6" y="63.1">LED1-12</text>
<text x="138.6" y="65.6">LED1-11</text>
<text x="178.9" y="64.4">LED3-3</text>
<text x="178.9" y="61.8">LED3-2</text>
<text x="225" y="61.8">LED3-13</text>
<text x="225" y="64.4">LED3-12</text>
<text x="92.5" y="68.2">LED1-5</text>
<text x="92.5" y="70.7">LED1-6</text>
<text x="138.6" y="68.2">LED1-10</text>
<text x="138.6" y="70.7">LED1-9</text>
<text x="178.9" y="69.4">LED3-5</text>
<text x="178.9" y="72">LED3-6</text>
<text x="178.9" y="66.9">LED3-4</text>
<text x="225" y="69.4">LED3-10</text>
<text x="225" y="66.9">LED3-11</text>
<text x="225" y="72">LED3-9</text>
<text x="92.5" y="73.3">LED1-7</text>
<text x="138.6" y="73.3">LED1-8</text>
<text x="178.9" y="74.5">LED3-7</text>
<text x="225" y="74.5">LED3-8</text>
<text x="92.5" y="139.3">LED2-0</text>
<text x="92.5" y="141.8">LED2-1</text>
<text x="138.6" y="139.3">LED2-15</text>
<text x="138.6" y="141.8">LED2-14</text>
<text x="92.5" y="144.4">LED2-2</text>
<text x="92.5" y="146.9">LED2-3</text>
<text x="92.5" y="149.5">LED2-4</text>
<text x="138.6" y="146.9">LED2-12</text>
<text x="138.6" y="144.4">LED2-13</text>
<text x="138.6" y="149.5">LED2-11</text>
<text x="26" y="154.5">LEDSIN</text>
<text x="92.5" y="154.5">LED2-6</text>
<text x="92.5" y="152">LED2-5</text>
<text x="138.6" y="154.5">LED2-9</text>
<text x="138.6" y="152">LED2-10</text>
<text x="24.4" y="159.6">LEDSCLK</text>
<text x="92.5" y="157.1">LED2-7</text>
<text x="138.6" y="157.1">LED2-8</text>
<text x="23.1" y="164.7">LEDGSLCK</text>
<text x="24.9" y="162.2">LEDXLAT</text>
<text x="23.2" y="169.8">LEDBLANK</text>
</g>
</svg>
